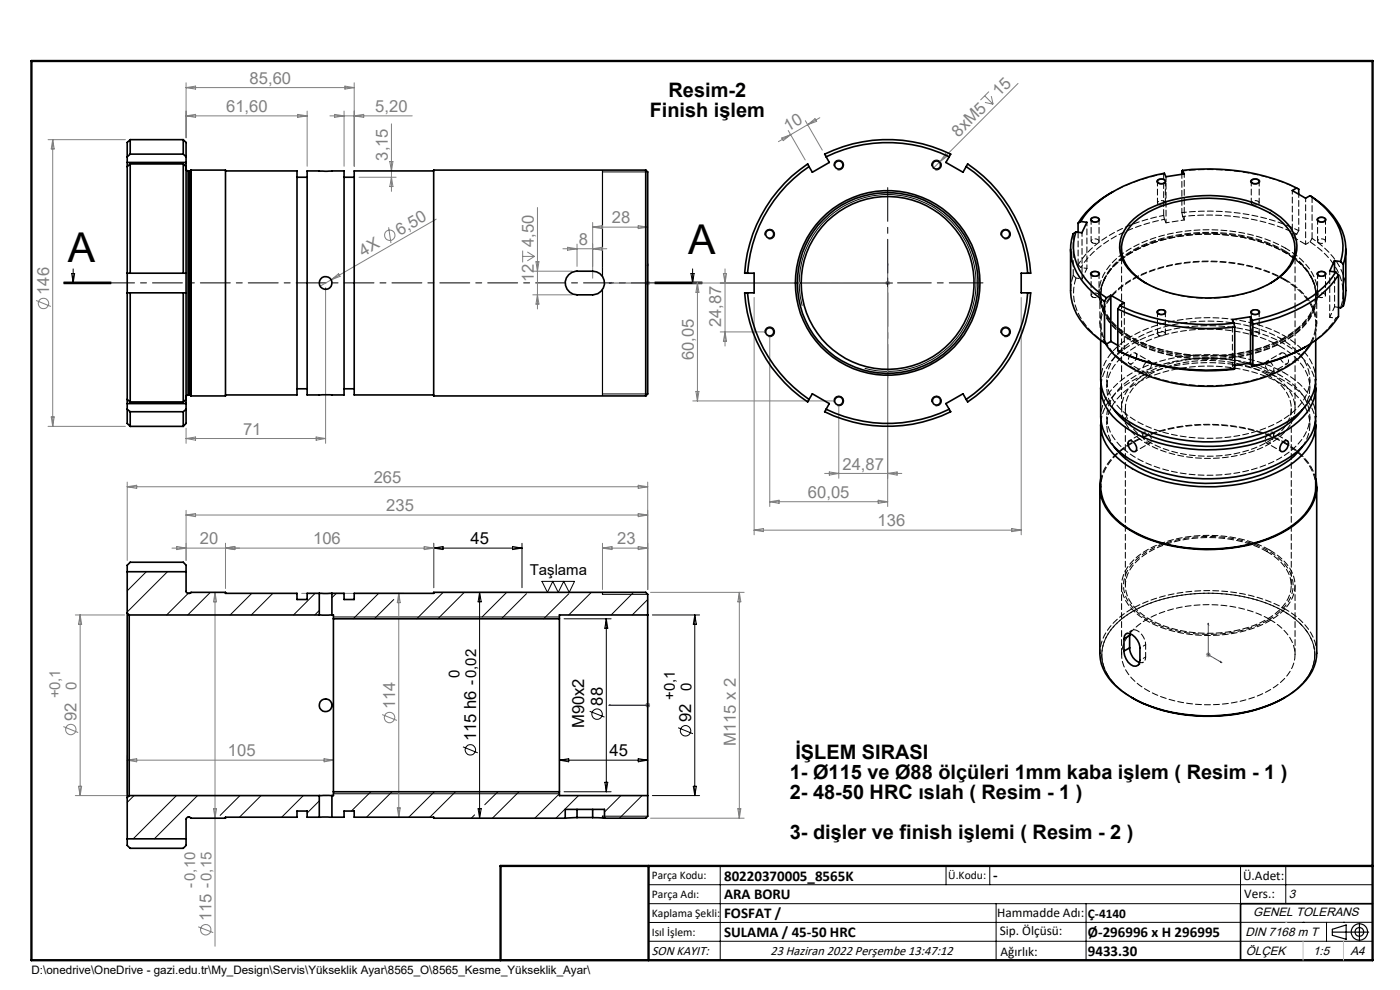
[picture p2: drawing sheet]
<svg xmlns="http://www.w3.org/2000/svg" width="297mm" height="210mm" viewBox="0 0 297 210" stroke-linecap="round" stroke-linejoin="round" font-family="sans-serif">
<g fill="none" stroke="#808080" stroke-width=".21">
<path d="M39.5 17.6v11.6M39.5 18.6l2-.3v.6zM39.5 18.6h35.6M73.2 18.3l1.9 .3-1.9 .3zM75.1 17.6v17.7M209.8 19.4l-1.8 1.8M216 17.7l-16.6 16.6M10.2 29.6h16.4M11.2 29.6v60.8M11.2 29.6l.3 2h-.6zM39.5 24.6l2-.3v.6zM39.5 24.6h25.7"/>
<path d="M63.1 24.3l2.1 .3-2.1 .3zM65.2 23.6v11.7M70 24.6h17.5M71 24.3l2 .3-2 .3zM73 23.6v11.7M75.1 24.6l2.1-.3v.6zM76.2 37.6h7.8M82.7 34.3h.7l-.4 2zM83 26.3v14.3M83 37.6l.4 2h-.7zM165.8 29.3l1.9-.7-1.5 1.2zM167.2 27.7l3.6 6.2"/>
<path d="M167.7 28.6l-2.6 1.4M170.9 25.6l3.5 6.2M171.3 26.4l-3.6 2.2M171.3 26.4l1.6-1.2 .3 .5zM173.9 25l-2.6 1.4M199.4 34.3l-1.5 1.4M200.6 32.6l.4 .5-1.6 1.2zM208.9 20.3l1.8 1.8M209 21.7l1.7 .4M210.3 20.4l.4 1.7M70.2 59.4l-2.3 1.3M70.2 59.4l1.6-1.3 .3 .5z"/>
<path d="M82.4 48.2l.5 3.4M92.5 46.5l-22.3 12.9M110.9 53.2v2.5M110.9 54.4h2.5M111.9 53.4l1.5 1M113 57.5h8.4M113.4 54.4l-1.5 .9M113.7 55.5h.6l-.3 2zM114 44v21.5M119.4 52.8h9.3M120.4 52.4l2 .4-2 .3zM122.4 51.8v4.7"/>
<path d="M125.7 47.2v11.8M125.7 48.2h11.7M125.7 48.2l2-.3v.6zM125.7 52.8l2-.4v.7zM135.4 47.9l2 .3-2 .3zM137.1 59.7l.7 .7M137.4 59.5v1M137.8 59.7l-.7 .7M153.5 58h.6l-.3 2zM153.8 57v16.4M188 59.7l.7 .7M188.3 59.5v1"/>
<path d="M188.7 59.7l-.7 .7M7.7 63.7l3.1 1.3M69.1 61v33M113 62.5h8.4M114 62.5l.3 2h-.6zM136.9 60h1M147 60h40.3M148 60v25M148 60l.3 2h-.7zM152.8 70.4h9.5M153.8 70.4l.3 2h-.6zM160 63.1v50.3"/>
<path d="M163.3 71.4v36M187.8 60h1M188.3 61v46.4M216.6 63.1v50.3M10.2 90.4h16.4M10.9 88.4h.6l-.3 2zM39.5 90.8v3.2M39.5 93h29.6M39.5 93l2-.3v.7zM67.1 92.7l2 .3-2 .4zM147 85h30M147.6 83h.7l-.3 2z"/>
<path d="M177.9 86v15.5M27 102.3v16.6M27 103.2l2-.3v.7zM27 103.2h110.4M37.5 115.9l2 .4-2 .3zM39.5 108.3v10.6M39.5 109.2l2-.3v.7zM39.5 109.2h97.9M47.8 116.3l2-.4v.7zM47.8 115.2v9.6M90 115.9l2 .4-2 .3zM92 115.2v9.5"/>
<path d="M92 116.3h-55.5M127.8 116.3h9.6M127.8 115.2v9.9M127.8 116.3l2-.4v.7zM135.4 102.9l2 .3-2 .4zM135.4 108.9l2 .3-2 .4zM135.4 115.9l2 .4-2 .3zM137.4 102.3v22.8M160 112.5h56.6M160 112.5l2-.4v.7zM163.3 106.4h25M163.3 106.4l2-.3v.7z"/>
<path d="M174.9 100.4h16.4M175.9 100.1l2 .3-2 .4zM186.3 106.1l2 .3-2 .4zM188.3 100.4l2-.3v.7zM214.6 112.1l2 .4-2 .3zM16 130.4h10.4M17 130.4v38.4M17 130.4l.3 2h-.6zM45.6 125.7l.3 2h-.6zM45.6 125.7v75M64 125.9h21.6M84.6 125.9v47.4"/>
<path d="M84.6 125.9l.3 1.9h-.6zM138 125.7h19.9M156.8 125.7v47.9M156.8 125.7l.4 2h-.7zM255.8 138.9h1M256 138.5l.7 .8M256.3 138.4v1M256.7 138.5l-.7 .8M13.4 154.1l3.2 1.3M81.1 151.6l3.1 1.2M136.9 149.6h1M137.1 149.3l.7 .7"/>
<path d="M137.4 149.1v1M137.8 149.3l-.7 .7M16 168.8h53.4M16.7 166.8h.6l-.3 2zM27 160.3v7.9M27 161.2h43.7M27 161.2l2-.3v.7zM45.3 171.5h.6l-.3 2.1zM68.8 160.9l1.9 .3-1.9 .4zM84.3 171.4h.6l-.3 1.9zM138 173.6h19.9M156.5 171.5h.7l-.4 2.1z"/>
<path d="M42.1 196.6l3.1 1.2"/>
<circle cx="82.7" cy="49.9" r="1.11"/>
<circle cx="9.2" cy="64.4" r="1.09"/>
<circle cx="15" cy="154.7" r="1.11"/>
<circle cx="82.6" cy="152.2" r="1.11"/>
<circle cx="43.6" cy="197.2" r="1.12"/>
</g>
<g fill="none" stroke="#000" stroke-width=".21">
<path d="M127.8 36.5h9.6M177 35.3a1.04 1.04 0 0 1 .9-1.3 1.04 1.04 0 0 1 1.1 1.1 1.04 1.04 0 0 1-1.3 .9M197.7 35.3a1.04 1.04 0 0 1 .9-1.3 1.04 1.04 0 0 1 1.1 1.1 1.04 1.04 0 0 1-1.3 .9M245.6 38.1l.3-.1a.99 .99 0 0 1 1.5 .6 1.24 1.24 0 0 1-2-.1zM265.3 38.3a1.14 1.14 0 0 1 2 .3 1.24 1.24 0 0 1-2-.1zM13.5 59.8h10M15.2 58h.6l-.3 2zM15.5 57v3M138.9 59.8h10M146.6 58h.6l-.3 2zM146.9 57v3M162.3 49.9a1.03 1.03 0 0 1 .9-1.3 1.03 1.03 0 0 1 1.1 1.1 1.03 1.03 0 0 1-1.3 1"/>
<path d="M188.3 59v2.1M212.3 49.9a1.03 1.03 0 0 1 .9-1.3 1.03 1.03 0 0 1 1.1 1.2 1.03 1.03 0 0 1-1.3 .9M231.5 57.8a1.42 1.42 0 0 1 1.8 .1v.2a1.21 1.21 0 0 1-2 .1zM231.5 46.2l.6-.2a.72 .72 0 0 1 .8 .1 .72 .72 0 0 1 .3 .7l-.2 .2a1.27 1.27 0 0 1-1.7-.3zM279.4 46.4a1.29 1.29 0 0 1 1.9 .1 1.11 1.11 0 0 1-1 .7 1.11 1.11 0 0 1-1-.6zM279.4 57.8a1.26 1.26 0 0 1 1.9 .2 1.1 1.1 0 0 1-1 .7 1.1 1.1 0 0 1-1-.7zM13.5 60.2h10zM13.5 60h10M138.9 60h10M138.9 60.2h10M162.3 70.7a1.04 1.04 0 0 1 .9-1.4 1.04 1.04 0 0 1 1.1 1.2 1.04 1.04 0 0 1-1.3 .9M170.2 64.9a18.8 18.8 0 0 1 16.5-23.6 18.8 18.8 0 0 1 20.3 20.3 18.8 18.8 0 0 1-23.6 16.5"/>
<path d="M187.3 60h2M212.3 70.7a1.04 1.04 0 0 1 1-1.3 1.04 1.04 0 0 1 1.1 1.1 1.04 1.04 0 0 1-1.4 .9M245.5 65.9l.6-.3a1.07 1.07 0 0 1 1.3 .6 1.21 1.21 0 0 1-2 .1zM265.4 65.9l.9-.3a.75 .75 0 0 1 .9 .8 1.15 1.15 0 0 1-1.9-.3zM127.8 83.6h9.6M177 85.3a1.04 1.04 0 0 1 .9-1.3 1.04 1.04 0 0 1 1.1 1.2 1.04 1.04 0 0 1-1.3 .9M197.7 85.3a1.04 1.04 0 0 1 .9-1.3 1.04 1.04 0 0 1 1.1 1.2 1.04 1.04 0 0 1-1.3 .9M92 115.2v9.5M92 116.3h18.7M92 116.3l2-.4v.7zM108.7 115.9l2 .4-2 .3zM110.7 115.2v9.5"/>
<path d="M70.7 130.9h48M101.7 125.7v47.9M101.7 125.7l.4 2h-.7zM115 123.3h6.9l-1.1 2.4-1.2-2.4-1.2 2.4-1.1-2.4-1.2 2.4zM119.7 131.3h9.9M127.8 126.1h9.6M128.6 131.3v36.6M128.6 131.3l.3 2h-.6zM138.4 130.4h10M147.4 130.4v38.4M147.4 130.4l.3 2h-.6zM233.7 138.9a10.7 10.7 0 0 0 5.7 8.7 34.2 34.2 0 0 0 24 3.7 23.8 23.8 0 0 0 13-6.4 8.8 8.8 0 0 0 2.5-6"/>
<path d="M98.2 158.4l3.2 1.3M125.1 150.9l3.1 1.2M143.9 154.4l3.1 1.2M70.7 168.4h48M101.4 171.5h.7l-.4 2.1zM118.7 161.2h18.7M118.7 161.2l1.9-.3v.7zM119.7 167.9h9.9M127.8 173.1h9.6M128.3 165.9h.6l-.3 2zM135.4 160.9l2 .3-2 .4zM138.4 168.8h10"/>
<path d="M147.1 166.8h.6l-.3 2zM137.6 187.7h153.6M137.6 191.7h153.6M137.6 199.7h153.6M152.8 183.7v20M200.7 183.7v4M210 183.7v4M211.3 191.7v12M230.4 191.7v12M263.2 183.7v20M272.8 183.7v8M276.4 195.6h.1"/>
<path d="M281.4 195.6v4.1M285 195.6h.1M291.2 195.6l-153.6 .1"/>
<circle cx="99.8" cy="159.1" r="1.09"/>
<circle cx="126.7" cy="151.5" r="1.1"/>
<circle cx="145.4" cy="155" r="1.1"/>
</g>
<g fill="none" stroke="#000" stroke-width=".25">
<path d="M127.8 36.1v22.6M127.8 61.4v22.6M127.8 125.7v.4M127.8 173.1v.4M282.6 197.7h7.8M282.6 197.1l3-.9v3l-3-.8zM288.4 195.8v3.8M106.2 203.7h185"/>
<circle cx="288.4" cy="197.7" r="1.74"/>
<circle cx="288.4" cy="197.7" r=".93"/>
</g>
<path d="M269.1 131.5a9.2 9.2 0 0 0 5.2-7.3 8.4 8.4 0 0 0-4.2-6.7 27.4 27.4 0 0 0-19.9-3.1 16.6 16.6 0 0 0-10.8 6.2 6.7 6.7 0 0 0 1.3 8.8 21.5 21.5 0 0 0 14.1 5.1 26.7 26.7 0 0 0 14.3-3" fill="none" stroke="#000" stroke-width=".21" stroke-dasharray="1.3 .6" stroke-linecap="butt"/>
<path d="M278.9 138a11 11 0 0 0-5.1-7.4 32.2 32.2 0 0 0-20.3-4.7 28.4 28.4 0 0 0-15.9 5.7 9.7 9.7 0 0 0-3.9 7.3" fill="none" stroke="#000" stroke-width=".21" stroke-dasharray="1.3 .6" stroke-dashoffset=".2" stroke-linecap="butt"/>
<g fill="none" stroke="#00f" stroke-width=".21">
<path d="M137.4 55.9l.1 .4h-.2zM137.4 55.9v4.1h-8.2M188.3 55.9v.4v-.4M188.3 59.9v.2zM188.3 55.9v4.1M129.2 60l.4-.1v.2zM188.3 60h.1M256.3 132.2v6.7l2.9 1.7M256.3 132.2l.1 .4-.1-.1zM129.2 149.6h.4h-.4M129.2 149.6h8.2M137.3 149.6h.2z"/>
<path d="M137.4 149.6h.1M258.9 140.3l.3 .3-.3-.1z"/>
</g>
<path d="M188.3 57.9v-18.1M186.2 60h-18.1M188.3 62.1v18.1M190.4 60h18.1" fill="none" stroke="#000" stroke-width=".21" stroke-dasharray="15.2 1.3 1.3 1.3" stroke-dashoffset="8.1"/>
<path d="M278.9 138.9v-.9" fill="none" stroke="#000" stroke-width=".21" stroke-dasharray="1.3 .6" stroke-dashoffset=".4"/>
<path d="M148.9 60h-135.4" fill="none" stroke="#000" stroke-width=".21" stroke-dasharray="6.3 1.3 1.3 1.3" stroke-dashoffset="1.5"/>
<path d="M291.2 191.7h-28v12" fill="none" stroke="#000" stroke-width=".35"/>
<path d="M6.7 12.9h284.5v190.8h-284.5zM137.6 183.7v20M291.2 183.7h-185v20" fill="none" stroke="#000" stroke-width=".5"/>
<path d="M276.4 199.7v4M285 199.7v4" fill="none" stroke="#c0c0c0" stroke-width=".21"/>
<path d="M92 125.7h18.7M272.8 195.6h.1" fill="none" stroke="#c0c0c0" stroke-width=".25"/>
<g fill="#00f">
<path d="M137.4 55.9l.1 .4h-.2zM129.2 60l.4-.1v.2z"/>
<path d="M188.3 55.9v.4zM188.3 59.9v.2z"/>
<path d="M258.9 140.3l.3 .3-.3-.1zM256.3 132.2l.1 .4-.1-.1z"/>
<path d="M137.3 149.6h.2zM129.2 149.6h.4zM137.3 149.6h.2zM129.2 149.6h.4z"/>
</g>
<g fill="none" stroke="#000" stroke-width=".35">
<path d="M27 35.3v22.7M27 33.3v2M27 34.5h12.5M27.6 34.8v23.2M27.6 29.6v3.1M27.6 29.6l-.6 .6v3.1M27.6 29.6h11.3M27.6 34.8l-.6 .5M27.6 34.8h11.3M27.6 32.7l-.6 .6M27.6 32.7h11.3M38.9 34.8v23.2"/>
<path d="M38.9 29.6v3.1M38.9 29.6l.6 .6v3.1M38.9 34.8l.6 .5M38.9 32.7l.6 .6M39.5 35.9l.1 .3 .3 .1M39.5 35.3v22.7M39.5 33.3v2M39.9 36.3v47.5M39.9 36.3h.2M40.1 36.3v47.5M40.5 36.2l-.4 .1M40.5 36.2v47.7"/>
<path d="M40.5 36.1v47.9M40.5 36.1h7.3v47.9h-7.3M40.5 36.1v.1M47.8 36.3h15.2v47.5h-15.2M63 37.6h2.2M65.2 36.3h7.8v47.5h-7.8zM73 37.6h2.1M92 36.3h-16.9v47.5h16.9M137 36.1v47.9M137 36.1h-45v47.9h45M137 36.1l.4 .4v47.1l-.4 .4M171.6 35.3a29.9 29.9 0 0 0-13 22.7"/>
<path d="M171.6 35.3l-.3-.5a30.5 30.5 0 0 0-13.3 23.2h.6M175.3 33.3a29.7 29.7 0 0 1 26.1 0M201.4 33.3l.3-.6a30.5 30.5 0 0 0-26.8 0l1 1.8-3.6 2-.7-1.2M201.4 33.3l-.7 1.2 3.6 2 .7-1.2M205 35.3a29.6 29.6 0 0 1 13 22.7M205 35.3l.3-.5a30.5 30.5 0 0 1 13.4 23.2h-.7M245.6 38.3a.99 .99 0 0 1 1.6 .2 .94 .94 0 0 1-1.7 0zM250.9 36.2a44.6 44.6 0 0 1 24.2 3.7M250.9 36.2l.3 .7-3.9 .6-.3-.7a29.4 29.4 0 0 0-16.2 8l-1.5 2.2M250.9 36.2l-.2 .1v.7M265.7 38.1l.3-.1a.7 .7 0 0 1 .7 0 .7 .7 0 0 1 .4 .7 1.03 1.03 0 0 1-1.7-.2zM275.1 39.9l.4 .2v1.1"/>
<path d="M275.1 39.9l-1 .5 2.9 1.6 .9-.5M27 58h.6M27 58v4.1M27.6 58h11.3M38.9 58h.6M39.5 58v4.1M120.6 58.3l.7-.5 .8-.3h3.6a2.5 2.5 0 0 1 2.6 2.5 2.5 2.5 0 0 1-2.6 2.5h-3.3a2.51 2.51 0 0 1-2.3-1.5 2.51 2.51 0 0 1 .5-2.7zM158.6 58h1.4v4.1h-1.4M218 58h-1.4v4.1h1.4M227.1 52.8v8.9a12.1 12.1 0 0 0 4.7 9.1l2.5 1.9M228.2 49.2a10.7 10.7 0 0 0 3.1 11.2l2.2 1.9 1.2 .9M228.2 49.2l-.6 .4a11 11 0 0 0 3.2 11.4l1 1 2.5 1.9"/>
<path d="M228.7 47.4v1.9M229.3 47l1.3 .2-1.1 2.2-1.3-.2M229.3 47l-.6 .4M231.5 57.9a1.03 1.03 0 0 1 1.7 .2 .97 .97 0 0 1-1.7 0zM231.5 46.4a1.03 1.03 0 0 1 1.7 .2 .97 .97 0 0 1-1.7 0zM236.1 40.7a19.5 19.5 0 0 0-7.4 6.7M239.7 47.3a21.4 21.4 0 0 1 13.8-5.7 27.1 27.1 0 0 1 17.2 3.8 8.6 8.6 0 0 1 4.4 7.6 9.5 9.5 0 0 1-4.9 6.7 28.4 28.4 0 0 1-19 3.1 19.6 19.6 0 0 1-11.8-5.8 6.9 6.9 0 0 1 .3-9.7zM277.9 41.5a15.2 15.2 0 0 1 6.7 8.3 9.8 9.8 0 0 1-.2 5.7M277.9 41.5a16.2 16.2 0 0 1 7.3 8.7 10.1 10.1 0 0 1-.2 5.9M279.6 46.4a.99 .99 0 0 1 1.6 .2 .94 .94 0 0 1-1.7 0zM279.6 57.9a.99 .99 0 0 1 1.6 .2 .94 .94 0 0 1-1.7 0zM283.1 55.3l1.3 .2"/>
<path d="M283.1 55.3l-1 2.2 1.3 .2M283.1 55.3v2.4M283.4 57.7a22.1 22.1 0 0 1-12.4 8.8l-5.4 1.5M283.4 57.7l.6 .6M284 58.3a21.3 21.3 0 0 1-10.9 8.3 37.4 37.4 0 0 1-7.3 2.2M284 58.3v8.8a21.3 21.3 0 0 1-10.9 8.4 37.4 37.4 0 0 1-7.3 2.1M284.4 55.5l.6 .6M285 56.1v8.8M285.5 52.8v9.7l-.5 2.4M27 62.1v22.6M27 62.1h.6M27.6 62.1v23.2"/>
<path d="M27.6 62.1h11.3M38.9 62.1v23.2M38.9 62.1h.6M39.5 62.1v22.6M158.6 62.1a29.9 29.9 0 0 0 13 22.6M158.6 62.1h-.6a30.5 30.5 0 0 0 13.3 23.2l.3-.6M218 62.1a29.9 29.9 0 0 1-13 22.6M218 62.1h.7a30.5 30.5 0 0 1-13.4 23.2l-.3-.6M233.5 72.2v8.4a11.1 11.1 0 0 0 6.1 8.9 34.1 34.1 0 0 0 20.9 4 26.7 26.7 0 0 0 15.4-6.2 9.7 9.7 0 0 0 3.2-6.7v-8.4M234.3 63.9v8.8M234.7 63.2l-.4 .7M235.7 72.4l-1 .6-.4-.3"/>
<path d="M235.7 62.6l2.8 1.7-.9 .5M235.7 62.6l-1 .6M235.7 62.6v9.8M235.7 72.4l1.4 .9M237.1 65.5a45.3 45.3 0 0 0 24.8 3.9M237.1 74.4a45.3 45.3 0 0 0 24.8 3.8M237.1 74.4a42.8 42.8 0 0 0 24.7 3.9l.1-.1M237.1 65.5v8.9M237.6 64.8a43.8 43.8 0 0 0 24.2 3.7M237.6 64.8l-.5 .7M243.2 60.1a10.4 10.4 0 0 1-5.1-6 7.2 7.2 0 0 1 2.5-7 23.8 23.8 0 0 1 15.9-5.1 25.9 25.9 0 0 1 13.9 3.8 8.4 8.4 0 0 1 4.3 7.7 9.7 9.7 0 0 1-5.2 6.6M245.6 66a.99 .99 0 0 1 1.6 .2 .94 .94 0 0 1-1.7 0z"/>
<path d="M261.8 68.5l.1 .9M261.9 69.4v8.8M265.3 67.2l.3 .8M265.3 67.2l-3.9 .6 .4 .7M265.3 67.2v9.8M265.3 77l-3.4 .5M265.3 77l.3 .7M265.5 66a1.03 1.03 0 0 1 1.6 .2 .97 .97 0 0 1-1.7 0zM265.6 68l.2 .8M265.8 68.8v8.8M265.8 77.6l-.2 .1M277 73.6a35.4 35.4 0 0 1-11.4 4.1"/>
<path d="M278.2 72.8a18 18 0 0 1-10.5 7.4 37 37 0 0 1-26.4-1.4 16.7 16.7 0 0 1-6.8-5.9M285 64.9l-.6 .4-.4-.1M27 86.8v3l.6 .6M27 84.7l.6 .6M27 84.7v2.1M27 85.6h12.5M27 86.8l.6 .5M27.6 87.3v3.1M27.6 90.4h11.3M27.6 85.3h11.3M27.6 87.3h11.3M38.9 87.3v3.1"/>
<path d="M39.5 86.8v3l-.6 .6M39.5 84.7l-.6 .6M39.5 84.7v2.1M39.5 86.8l-.6 .5M39.9 83.8l-.4 .2v.2M39.9 83.8h.2M40.1 83.8l.4 .1M40.5 83.9v.1M63 82.5h2.2M73 82.5h2.1M171.6 84.7l.7-1.2 3.6 2.1-.6 1.2M175.3 86.8a29.7 29.7 0 0 0 26.1 0"/>
<path d="M175.3 86.8l-.4 .5a30.5 30.5 0 0 0 26.8 0l-.3-.5M205 84.7l-.7-1.2-3.6 2.1 .7 1.2M233.5 82.3v6.1a10.3 10.3 0 0 0 4.9 8.2 32.3 32.3 0 0 0 20.4 4.9 27.3 27.3 0 0 0 17.1-6.4 9.5 9.5 0 0 0 3.2-6.7v-6.1M233.5 90.1v13.2a10.3 10.3 0 0 0 4.9 8.2 32.3 32.3 0 0 0 20.4 4.9 27.3 27.3 0 0 0 17.1-6.4 9.5 9.5 0 0 0 3.2-6.7v-13.2M233.6 81.4a9 9 0 0 0 3.3 7.8 25.5 25.5 0 0 0 14 5.8 35.4 35.4 0 0 0 21.2-3.3 12.7 12.7 0 0 0 6.9-8l.1-2.3M233.6 89.2a9 9 0 0 0 3.3 7.8 25.5 25.5 0 0 0 14 5.9 34 34 0 0 0 22.5-4.1 11.3 11.3 0 0 0 5.7-8.3v-1.3M236.3 86.9a19.1 19.1 0 0 0 11.1 6.7 34.1 34.1 0 0 0 23.9-2.4 14.3 14.3 0 0 0 5-4.3M236.3 94.7a19.4 19.4 0 0 0 11.1 6.7 34.1 34.1 0 0 0 23.9-2.3 13.9 13.9 0 0 0 5-4.4M239.4 93.6a1.14 1.14 0 0 1 1.6 .9 .83 .83 0 0 1-.4 1.3 1.7 1.7 0 0 1-1.2-2.2zM272 93.9a.75 .75 0 0 1 1.3-.1 1.67 1.67 0 0 1-1.4 2 1.26 1.26 0 0 1 .1-1.9zM233.3 103.3v35.3a9.9 9.9 0 0 0 4.5 7.8 31.3 31.3 0 0 0 19.8 5.4 29.8 29.8 0 0 0 17.8-5.8 9.9 9.9 0 0 0 3.9-7.4v-35.3M233.5 101.6a9.6 9.6 0 0 0 4.3 9.6 31.3 31.3 0 0 0 19.8 5.3 29.8 29.8 0 0 0 17.8-5.8 9.3 9.3 0 0 0 3.7-9.1"/>
<path d="M27 130v39.2M27 130l.4 .4M27 121.3h12.5M27.4 130.4v38.4M27.4 130.4h40.3M67.7 130.4h2.7M67.7 125.9h2.7M67.7 125.9h-2.5v1.3h-2.2v-1.3h-15.2v-.2h-7.3l-.4 .2a.48 .48 0 0 1-.6-.4v-5.6l-.6-.6h-11.3l-.6 .6v10.1M67.7 125.9v4.5M70.4 125.9h2.6v1.3h2.1v-1.3h16.9v-.2h45l.4 .4v4.3M70.4 130.4h.3v.9M70.4 125.9v4.5"/>
<path d="M70.7 131.3v36.6M70.7 131.3h48M118.7 131.3v36.6M137.4 130.4v38.4M137.4 130.4h-18.7v.9M238.4 135.5l.4-1a1.6 1.6 0 0 1 2 .7 3.4 3.4 0 0 1 1 2.3v2.6a1.12 1.12 0 0 1-.6 1.2 1.12 1.12 0 0 1-1.3-.3 3.9 3.9 0 0 1-1.5-2.9M238.4 135.5v2.6M239.6 137.4a3.4 3.4 0 0 0 2.2 3.1M239.6 134.8l-1.2 .7M239.6 134.8v2.6M239.6 137.4l-1.2 .7M239.7 134.4l-.1 .4"/>
<path d="M240.1 147.9a34.6 34.6 0 0 0 23.7 3.3 28.2 28.2 0 0 0 8.8-3.3M27 169.2v10.1l.6 .6h11.3l.6-.6v-5.6a.48 .48 0 0 1 .6-.4l.4 .3h7.3v-.3h15.2v-1.3h2.2v1.3h2.5M27 177.9h12.5M27.4 168.8h40.3M27.4 168.8l-.4 .4M67.7 168.8h2.7M67.7 173.3h2.7M67.7 168.8v4.5M70.4 173.3h2.6v-1.3h2.1v1.3h16.9v.3h27.9M70.4 168.8v4.5M70.7 167.9v.9h-.3M70.7 167.9h48"/>
<path d="M118.7 167.9v.9h18.7M119.9 173.6v-1.9h8.3v1.9M122.4 173.4l-2.5 .2M122.4 173.4h3.3M122.4 171.7v1.7M125.7 173.4l2.5 .2M125.7 171.7v1.7M137.4 168.8v4.3l-.4 .5h-8.8"/>
<circle cx="178" cy="35" r=".87"/>
<circle cx="198.7" cy="35" r=".87"/>
<circle cx="163.3" cy="49.7" r=".87"/>
<circle cx="213.3" cy="49.7" r=".87"/>
<circle cx="69.1" cy="60" r="1.36"/>
<circle cx="163.3" cy="70.4" r=".87"/>
<circle cx="188.3" cy="60" r="18.3"/>
<circle cx="188.3" cy="60" r="19.6"/>
<circle cx="188.3" cy="60" r="19.2"/>
<circle cx="213.3" cy="70.4" r=".87"/>
<circle cx="177.9" cy="85" r=".88"/>
<circle cx="198.7" cy="85" r=".88"/>
<circle cx="69.1" cy="149.6" r="1.36"/>
</g>
<g fill="none" stroke="#000" stroke-width=".21">
<path d="M31 121.3l-4 4M35.5 121.3l-8.5 8.5M39.9 125.9l-4.6 4.5M44.6 125.7l-4.8 4.7M53.4 125.9l-4.6 4.5M57.9 125.9l-4.6 4.5M66.9 125.9l-4.6 4.5M67.7 129.5l-.9 .9M71.4 125.9l-1 .9M80.3 125.9l-5.4 5.4M83.5 127.2l-4.1 4.1M94 125.7l-5.6 5.6"/>
<path d="M98.5 125.7l-5.6 5.6M107.5 125.7l-5.2 5.2M111.7 125.9l-5.3 5.4M120.7 125.9l-5.4 5.4M125.4 125.7l-4.8 4.7M134.4 125.7l-4.8 4.7M137.4 127.2l-3.3 3.2M28.4 168.8l-1.4 1.4M37.4 168.8l-9.1 9.1M41.9 168.8l-9.2 9.1M50.9 168.8l-4.2 4.2M55.4 168.8l-4.6 4.5"/>
<path d="M64.3 168.8l-4.5 4.5M67.7 169.9l-2.5 2.6M78.7 167.9l-4.2 4.1M83.1 167.9l-5.3 5.4M92.1 167.9l-5.4 5.4M96.6 167.9l-5.4 5.4M100.7 172.9l-.7 .7M105.6 167.9l-2.8 2.8M110.1 167.9l-5.6 5.7M118.7 168.4l-5.2 5.2M122.7 168.8l-4.8 4.8M131.7 168.8l-3.5 3.5"/>
<path d="M136.2 168.8l-4.8 4.8"/>
</g>
<g fill="none" stroke="#000" stroke-width=".21" stroke-dasharray="1.3 .6" stroke-dashoffset=".4">
<path d="M228.3 59l-.6-.6M228.7 56.2l.6 .5M229.5 59.2l1.1-2.3M231.7 51.5l.6 .1a.61 .61 0 0 0 .8-.6l-.8-.3a.61 .61 0 0 0-.8 .6l.2 .2M234.2 59.6l.3-.7M235.7 40.9l.7-.4a37.5 37.5 0 0 1 10.5-3.6M245.8 43.4l.6 .1a.61 .61 0 0 0 .8-.7l-.8-.3a.61 .61 0 0 0-.8 .7l.2 .2M247 46.5l-.1-.8M247 46.5l.4 .8M250.7 45.1l.2 .8M250.7 45.1v-8.2M251.2 46.7l-.3-.8"/>
<path d="M265.7 43.4l.6 .1a.61 .61 0 0 0 .8-.7l-.8-.3a.61 .61 0 0 0-.8 .7l.2 .2M275.1 49.7l.4-.8M278.3 50.6l-.4 .7M279.8 51.5l.6 .1a.61 .61 0 0 0 .7-.6l-.7-.3a.61 .61 0 0 0-.8 .6l.2 .2M231.7 63l.6 .1a.61 .61 0 0 0 .8-.6l-.8-.3a.61 .61 0 0 0-.8 .6l.2 .2M245.8 71.1l.6 .2a.61 .61 0 0 0 .8-.7l-.8-.3a.61 .61 0 0 0-.8 .7l.2 .1M261.4 77.6l.4 .7M265.7 71.1l.6 .2a.61 .61 0 0 0 .8-.7l-.8-.3a.61 .61 0 0 0-.8 .7l.2 .1M272.5 71.2a12.4 12.4 0 0 1 6.5 8.2l.1 1.1M272.5 79.1a12.4 12.4 0 0 1 6.5 8.1l.1 1.2M279.8 63l.6 .1a.61 .61 0 0 0 .7-.6l-.7-.3a.61 .61 0 0 0-.8 .6l.2 .2M283.1 65.1l-1 2.2"/>
<path d="M284 67.1l-.6 .4M284 65.2l-.9-.1M285.5 61.6a12.1 12.1 0 0 0-4.7-9.2l-2.5-1.8M272.5 94a12.4 12.4 0 0 1 6.5 8.1l.1 1.2M279.1 81.4a10.8 10.8 0 0 0-4.9-7.3 32 32 0 0 0-20.3-4.9 29.3 29.3 0 0 0-16.2 5.5 10.2 10.2 0 0 0-4.1 6.7M279.1 89.2a10.8 10.8 0 0 0-4.9-7.3 32 32 0 0 0-20.3-4.9 29.3 29.3 0 0 0-16.2 5.5 10.2 10.2 0 0 0-4.1 6.7"/>
</g>
<g fill="none" stroke="#000" stroke-width=".21" stroke-dasharray="1.3 .6" stroke-dashoffset=".5">
<path d="M229.5 59.2v-9.8M230.6 56.9v-9.8M234.2 59.3a14.4 14.4 0 0 1 7.7-7 36.4 36.4 0 0 1 29.3 .2l1.3 .6M234.2 59.5a14.4 14.4 0 0 1 7.7-7 36.4 36.4 0 0 1 29.3 .1l1.3 .7M247.4 47.3v-9.8M251.2 46.7v-9.8M274.2 50.2v-9.8M275.1 49.7l-.9 .5M277 51.8v-9.8M277 51.8l.9-.5M237.6 74.6l.9-.6M238.5 74v-9.8"/>
<path d="M261.4 77.6v-9.8M278.7 65.1l-.4 .9M282.1 67.3v-9.8M236.3 86.9a8 8 0 0 1 1.4-10.9 24.7 24.7 0 0 1 15-6 32.7 32.7 0 0 1 18.9 3.5M236.3 94.7a8 8 0 0 1 1.4-10.9 24.7 24.7 0 0 1 15-6 32.7 32.7 0 0 1 18.9 3.5M233.5 101.5a11.8 11.8 0 0 1 6-7.2 35.2 35.2 0 0 1 24.2-3.6 29.1 29.1 0 0 1 8.9 3.2M233.3 138.6a10.3 10.3 0 0 1 5-8.3 32.2 32.2 0 0 1 20.2-5 32.5 32.5 0 0 1 14.1 3.9"/>
</g>
<g fill="none" stroke="#000" stroke-width=".21" stroke-dasharray="1.3 .6">
<path d="M246.9 36.9l.1-.2M246.9 36.9v8.8M227.7 49.6v8.8M228.7 56.2v-7M240.1 53.5v.1M243 60l.3 .2M272.6 59.3a12.6 12.6 0 0 1 6.6 8.1 8.1 8.1 0 0 1-1 5.4M272.6 53.6l-.1-.1M274.2 50.2l2.8 1.6M278.3 50.6v-8.9M233.5 62.5v.1M234.4 66l-.2-.3"/>
<path d="M261.9 77.5l-.5 .1M269.3 79.1a9.5 9.5 0 0 1 5.4 7.4 8.4 8.4 0 0 1-4 6.8 26.8 26.8 0 0 1-18.5 3.7 20.2 20.2 0 0 1-12.1-5.4 6.9 6.9 0 0 1 .5-10.5 22.4 22.4 0 0 1 14.4-5.1 27.3 27.3 0 0 1 14.3 3.1M269.3 60.2l.3-.2M279.1 62.6v-.1M238.7 86.6v37.6M269.3 116.7a9.5 9.5 0 0 1 5.4 7.4 8.4 8.4 0 0 1-4 6.7 26.8 26.8 0 0 1-18.5 3.7 20.2 20.2 0 0 1-12.1-5.4 6.9 6.9 0 0 1 .5-10.5 22.4 22.4 0 0 1 14.4-5 27.3 27.3 0 0 1 14.3 3.1M237.9 124.2v14.7M269.3 131.4a9.5 9.5 0 0 1 5.4 7.4 8.4 8.4 0 0 1-4 6.7 26.8 26.8 0 0 1-18.5 3.7 20.2 20.2 0 0 1-12.1-5.4 6.9 6.9 0 0 1 .5-10.5 22.4 22.4 0 0 1 14.4-5 27.3 27.3 0 0 1 14.3 3.1M273.9 124.2v-37.6M274.7 138.9v-14.7"/>
</g>
<g fill="none" stroke="#000" stroke-width=".21" stroke-dasharray="1.3 .6" stroke-dashoffset=".3">
<path d="M245.5 38.5v4.5M250.7 36.3a45.9 45.9 0 0 1 24.8 3.8M265.4 38.5v4.5M231.5 58.1v4.5M231.5 46.6v4.6M233.2 51.2v-4.6M246.9 45.7a31.4 31.4 0 0 0-15.6 7.3l-1.9 2.1-.7 1.1M247.2 43v-4.5M267.1 43v-4.5M272.5 59.4a12.4 12.4 0 0 1 6.5 8.1 9.4 9.4 0 0 1-4 8.7 29.9 29.9 0 0 1-18 5.6 31.5 31.5 0 0 1-18.5-5 10.4 10.4 0 0 1-5-8.5 10.5 10.5 0 0 1 4.7-7.6 31.5 31.5 0 0 1 20.1-5.2 32.4 32.4 0 0 1 14.2 3.9M275.5 48.9a45.4 45.4 0 0 0-24.8-3.8M279.5 58.1v4.5"/>
<path d="M279.5 46.6v4.6M281.2 51.2v-4.6M233.2 62.6v-4.5M243.2 60.1a28.7 28.7 0 0 0 26.3 0M245.5 66.2v4.6M247.2 70.8v-4.6M265.4 66.2v4.6M267.1 70.8v-4.6M281.2 62.6v-4.5M243 139.4v-2.6M272.6 129.2a12.6 12.6 0 0 1 6.6 8.1l.1 1.3"/>
</g>
<path d="M272.7 52.7a12.7 12.7 0 0 1 6.7 8.1 9.4 9.4 0 0 1-3.8 8.8 29.8 29.8 0 0 1-17.9 5.9 33 33 0 0 1-19-4.7 11.3 11.3 0 0 1-5.6-8.4 9.9 9.9 0 0 1 4-7.8 29.8 29.8 0 0 1 17.9-5.8 34.5 34.5 0 0 1 17.7 3.9M234.2 65.7a7.8 7.8 0 0 1 0-6.4M234.2 65.9a7.8 7.8 0 0 1 0-6.4M234.5 72.9a8.5 8.5 0 0 1 1.8-10.8 25.7 25.7 0 0 1 15.2-6.4 35.5 35.5 0 0 1 21.1 3.6M241.2 75.5a1.64 1.64 0 0 1-1.6 1.6 1.53 1.53 0 0 1 1.2-2.2l.2 .1 .2 .5M244.3 77.3a.6 .6 0 0 0-.4-.6 .6 .6 0 0 0-.7 .1 1.77 1.77 0 0 0-.6 2 1.15 1.15 0 0 0 1.5-.9l.2-.6M269.3 76.7a.6 .6 0 0 0-.7 0 .6 .6 0 0 0-.2 .7 1.77 1.77 0 0 0 1.4 1.6 1.15 1.15 0 0 0 0-1.8l-.5-.5M272.5 74.9a1.64 1.64 0 0 1 .6 2.2 1.53 1.53 0 0 1-1.4-2.2l.3-.1 .5 .1M242.4 92.3l.2-.6a1.4 1.4 0 0 1 1.7 1.5 .61 .61 0 0 1-.3 .7 .61 .61 0 0 1-.7 0 2.02 2.02 0 0 1-.9-1.6M270.2 92.3a1.56 1.56 0 0 1-1.5 1.6 1.51 1.51 0 0 1 1.2-2.2l.3 .6M272.6 93.9a12.8 12.8 0 0 1 6.5 7.6M272.3 129.7a12.3 12.3 0 0 1 6.5 8 9.3 9.3 0 0 1-4 8.7l-2.5 1.7" fill="none" stroke="#000" stroke-width=".21" stroke-dasharray="1.3 .6" stroke-dashoffset=".2"/>
<g fill="none" stroke="#000" stroke-width=".21" stroke-dasharray="1.3 .6" stroke-dashoffset=".7">
<path d="M272.5 53.5a14.9 14.9 0 0 1 5.4 5M272.6 53.6a12.6 12.6 0 0 1 6.6 8.1 9.3 9.3 0 0 1-3.8 8.7 29.5 29.5 0 0 1-17.7 5.8 32.7 32.7 0 0 1-18.8-4.6 11.2 11.2 0 0 1-5.6-8.4 9.8 9.8 0 0 1 4-7.7 29.5 29.5 0 0 1 17.7-5.8 34.2 34.2 0 0 1 17.6 3.9M277.9 58.5a8.5 8.5 0 0 1-1.6 10.9 25.6 25.6 0 0 1-15.2 6.4 34 34 0 0 1-22.2-4.3 11.1 11.1 0 0 1-5.5-8.4 8.2 8.2 0 0 1 1-4.1M278.6 59.6a7.8 7.8 0 0 1 .1 5.5M278.6 59.8a7.8 7.8 0 0 1 .1 5.5M239.6 77.1l3.1 1.8M244 76.7l-3.1-1.8M270 78.9l3.1-1.8M271.8 74.9l-3.1 1.8M283.1 65.1v-7.4M283.4 67.5a18.4 18.4 0 0 1-6.8 6.3M233.5 80.5a10 10 0 0 1 4.7-7.9 31.5 31.5 0 0 1 20.1-5.2 32.4 32.4 0 0 1 14.2 3.8"/>
<path d="M233.5 88.4a10 10 0 0 1 4.7-8 31.5 31.5 0 0 1 20.1-5.1 32.4 32.4 0 0 1 14.2 3.8M240.9 95.7l3.1-1.8M242.7 91.7l-3.1 1.8M268.7 93.9l3.1 1.8M273.1 93.5l-3.1-1.8M233.5 103.3a10 10 0 0 1 4.7-8 31.5 31.5 0 0 1 20.1-5.1 32.4 32.4 0 0 1 14.2 3.8M240.1 133.7l-1.2 .7M243 136.8l-1.1 .6M243 136.8a3.4 3.4 0 0 0-2.3-3.2 .9 .9 0 0 0-1 .8M243 139.4l-1.1 .7M240.4 148.1a11.8 11.8 0 0 1-6.6-8.6 9.3 9.3 0 0 1 3.5-7.7 28.5 28.5 0 0 1 17.5-5.9 33.7 33.7 0 0 1 17.5 3.8M241.3 141.2l1.2-.7"/>
</g>
<path d="M234.4 59a17.9 17.9 0 0 1 10.6-7.6 36.9 36.9 0 0 1 26.3 1.4l1.2 .7M277.9 58.4l.7 1.5M238.5 74l-1.3-.7M234.8 80.5v1.7M234.8 88.4v1.7M277.9 82.2v-1.7M277.9 90.1v-1.7" fill="none" stroke="#000" stroke-width=".21" stroke-dasharray="1.3 .6" stroke-dashoffset=".8"/>
<path d="M227.7 58.4l-.3 1.2-.3 2M272.5 53.1a13.3 13.3 0 0 1 6.1 6.5M272.5 53.3a13.3 13.3 0 0 1 6.1 6.5M277.9 51.3a14.6 14.6 0 0 1 6.9 9.4 9.7 9.7 0 0 1-.4 4.6M234.7 73a14.6 14.6 0 0 1-6.9-9.4 9.7 9.7 0 0 1 .5-4.6" fill="none" stroke="#000" stroke-width=".21" stroke-dasharray="1.3 .6" stroke-dashoffset="-.1"/>
<g fill="none" stroke="#000" stroke-width=".21" stroke-dasharray="1.3 .6" stroke-dashoffset=".6">
<path d="M228.3 59l1.2 .2M229.3 56.7a22.6 22.6 0 0 1 12.3-8.7l5.4-1.5M230.6 56.9l-1.3-.2M247.4 47.3l3.8-.6M250.9 45.9a45 45 0 0 1 24.2 3.8M275.5 41.2v7.7M233.3 62.9v5.8M271.6 71.8a11.5 11.5 0 0 1 6.2 7.9 8.8 8.8 0 0 1-3.3 7.5 27.3 27.3 0 0 1-17.1 5.8 30 30 0 0 1-18-4.8 9.7 9.7 0 0 1-4.6-8.3 10.3 10.3 0 0 1 4.9-7.2 30.9 30.9 0 0 1 19.8-4.5 29.5 29.5 0 0 1 12.1 3.6M271.6 79.6a11.5 11.5 0 0 1 6.2 7.9 8.8 8.8 0 0 1-3.3 7.6 27.3 27.3 0 0 1-17.1 5.7 30 30 0 0 1-18-4.7 9.7 9.7 0 0 1-4.6-8.3 10.3 10.3 0 0 1 4.9-7.3 30.9 30.9 0 0 1 19.8-4.4 29.5 29.5 0 0 1 12.1 3.5M278.7 65.3a13.5 13.5 0 0 1-7.2 7.2 36.1 36.1 0 0 1-30.6-.2 14.1 14.1 0 0 1-6.7-6.4M278.7 65a13.7 13.7 0 0 1-7.4 7.2 36.4 36.4 0 0 1-30.4-.2 14.2 14.2 0 0 1-6.7-6.4M279.3 68.7v-5.8"/>
<path d="M282.1 67.3l1.3 .2M241.8 140.5a.99 .99 0 0 0 1.2-1.1"/>
</g>
<path d="M268.8 79.4a8.9 8.9 0 0 1 5.1 7.3 8.4 8.4 0 0 1-4.3 6.6 27.2 27.2 0 0 1-21.3 2.4 14.6 14.6 0 0 1-8.8-6.1 6.7 6.7 0 0 1 2.2-8.6 23.7 23.7 0 0 1 16-4.5 24.8 24.8 0 0 1 11.1 2.9M271.6 73.5a11.5 11.5 0 0 1 6.2 7.9 7.9 7.9 0 0 1-1.5 5.5M271.6 81.3a11.5 11.5 0 0 1 6.2 7.9 7.9 7.9 0 0 1-1.5 5.5M268.8 117a8.9 8.9 0 0 1 5.1 7.3 8.4 8.4 0 0 1-4.3 6.6 27.2 27.2 0 0 1-21.3 2.3 14.6 14.6 0 0 1-8.8-6 6.7 6.7 0 0 1 2.2-8.6 23.7 23.7 0 0 1 16-4.5 24.8 24.8 0 0 1 11.1 2.9" fill="none" stroke="#000" stroke-width=".21" stroke-dasharray="1.3 .6" stroke-dashoffset=".1"/>
<path d="M237.9 52.7v33.9M233.5 68.7v3.5M279.1 72.2v-3.5M274.7 86.6v-33.9" fill="none" stroke="#000" stroke-width=".21" stroke-dasharray="1.3 .6" stroke-dashoffset="-.2"/>
<g font-size="8.7">
<text x="146" y="53.8">A</text>
<text x="14.4" y="55.6">A</text>
</g>
<g font-size="4.2">
<text x="141.8" y="20.7">Resim-2</text>
<text x="137.8" y="24.9">Finish işlem</text>
<text x="168.7" y="161">İŞLEM SIRASI</text>
<text x="167.6" y="165.2">1- Ø115 ve Ø88 ölçüleri 1mm kaba işlem ( Resim - 1 )</text>
<text x="167.6" y="169.4">2- 48-50 HRC ıslah ( Resim - 1 )</text>
<text x="167.6" y="177.9">3- dişler ve finish işlemi ( Resim - 2 )</text>
</g>
<g font-size="3.5" fill="#808080">
<text x="53" y="17.8">85,60</text>
<text x="48" y="23.8">61,60</text>
<text x="79.6" y="23.8">5,20</text>
<text x="212" y="20.6" transform="rotate(-45 212 20.6)">15</text>
<text x="167.1" y="28" transform="rotate(-30 167.1 28)">10</text>
<text x="203.4" y="29.2" transform="rotate(-45 203.4 29.2)">8xM5</text>
<text x="82.3" y="34.1" transform="rotate(-90 82.3 34.1)">3,15</text>
<text x="129.8" y="47.4">28</text>
<text x="84.8" y="50" transform="rotate(-30 84.8 50)">6,50</text>
<text x="113.3" y="52.4" transform="rotate(-90 113.3 52.4)">4,50</text>
<text x="122.8" y="52">8</text>
<text x="77" y="54.5" transform="rotate(-30 77 54.5)">4X</text>
<text x="113.3" y="59.9" transform="rotate(-90 113.3 59.9)">12</text>
<text x="10.4" y="62.6" transform="rotate(-90 10.4 62.6)">146</text>
<text x="153" y="69.4" transform="rotate(-90 153 69.4)">24,87</text>
<text x="147.2" y="76.4" transform="rotate(-90 147.2 76.4)">60,05</text>
<text x="51.6" y="92.2">71</text>
<text x="178.7" y="99.6">24,87</text>
<text x="79.3" y="102.5">265</text>
<text x="171.4" y="105.6">60,05</text>
<text x="81.9" y="108.5">235</text>
<text x="186.2" y="111.6">136</text>
<text x="42.4" y="115.4">20</text>
<text x="66.4" y="115.4">106</text>
<text x="130.9" y="115.4">23</text>
<text x="16.2" y="152.9" transform="rotate(-90 16.2 152.9)">92</text>
<text x="83.8" y="150.4" transform="rotate(-90 83.8 150.4)">114</text>
<text x="48.4" y="160.5">105</text>
<text x="156.1" y="158.2" transform="rotate(-90 156.1 158.2)">M115 x 2</text>
<text x="44.8" y="195.4" transform="rotate(-90 44.8 195.4)">115 -0,15</text>
</g>
<g font-size="3.5">
<text x="99.8" y="115.4">45</text>
<text x="127.9" y="149.7" transform="rotate(-90 127.9 149.7)">88</text>
<text x="123.9" y="154.5" transform="rotate(-90 123.9 154.5)">M90x2</text>
<text x="146.6" y="153.2" transform="rotate(-90 146.6 153.2)">92</text>
<text x="101" y="157.3" transform="rotate(-90 101 157.3)">115 h6 -0,02</text>
<text x="129.3" y="160.5">45</text>
</g>
<g font-size="3.2">
<text x="112.4" y="122">Taşlama</text>
<text x="97.5" y="143.8" transform="rotate(-90 97.5 143.8)">0</text>
<text x="143.2" y="148.4" transform="rotate(-90 143.2 148.4)">+0,1</text>
<text x="146.7" y="146.6" transform="rotate(-90 146.7 146.6)">0</text>
<text x="153.6" y="186.8">80220370005_8565K</text>
<text x="153.6" y="190.8">ARA BORU</text>
<text x="210.7" y="186.6">-</text>
<text x="153.6" y="194.8">FOSFAT /</text>
<text x="153.6" y="198.8">SULAMA / 45-50 HRC</text>
<text x="230.8" y="198.7">Ø-296996 x H 296995</text>
<text x="230.8" y="202.8">9433.30</text>
</g>
<g font-size="3.2" fill="#808080">
<text x="12.7" y="148.2" transform="rotate(-90 12.7 148.2)">+0,1</text>
<text x="16.2" y="146.4" transform="rotate(-90 16.2 146.4)">0</text>
<text x="41.4" y="188.3" transform="rotate(-90 41.4 188.3)">-0,10</text>
</g>
<g font-size="2.8">
<text x="263.7" y="186.7">Ü.Adet:</text>
<text x="263.9" y="190.5">Vers.:</text>
<text x="211.5" y="194.5">Hammadde Adı:</text>
<text x="230.8" y="194.7">Ç-4140</text>
<text x="138.3" y="202.6">SON KAYIT:</text>
<text x="163.5" y="202.6">23 Haziran 2022 Perşembe 13:47:12</text>
<text x="212.1" y="198.4">Sip. Ölçüsü:</text>
<text x="212.2" y="202.7">Ağırlık:</text>
</g>
<g font-size="2.6">
<text x="273.4" y="190.4">3</text>
<text x="265.9" y="194.4">GENEL TOLERANS</text>
<text x="264.2" y="198.5">DIN 7168 m T</text>
<text x="264.3" y="202.6">ÖLÇEK</text>
<text x="278.5" y="202.6">1:5</text>
<text x="286.5" y="202.6">A4</text>
</g>
<g font-size="2.5">
<text x="138.3" y="186.4">Parça Kodu:</text>
<text x="138.3" y="190.5">Parça Adı:</text>
<text x="201.2" y="186.5">Ü.Kodu:</text>
<text x="138.3" y="194.5">Kaplama Şekli:</text>
<text x="138.3" y="198.6">Isıl İşlem:</text>
<text x="6.7" y="206.7">D:\onedrive\OneDrive - gazi.edu.tr\My_Design\Servis\Yükseklik Ayar\8565_O\8565_Kesme_Yükseklik_Ayar\</text>
</g>
</svg>
